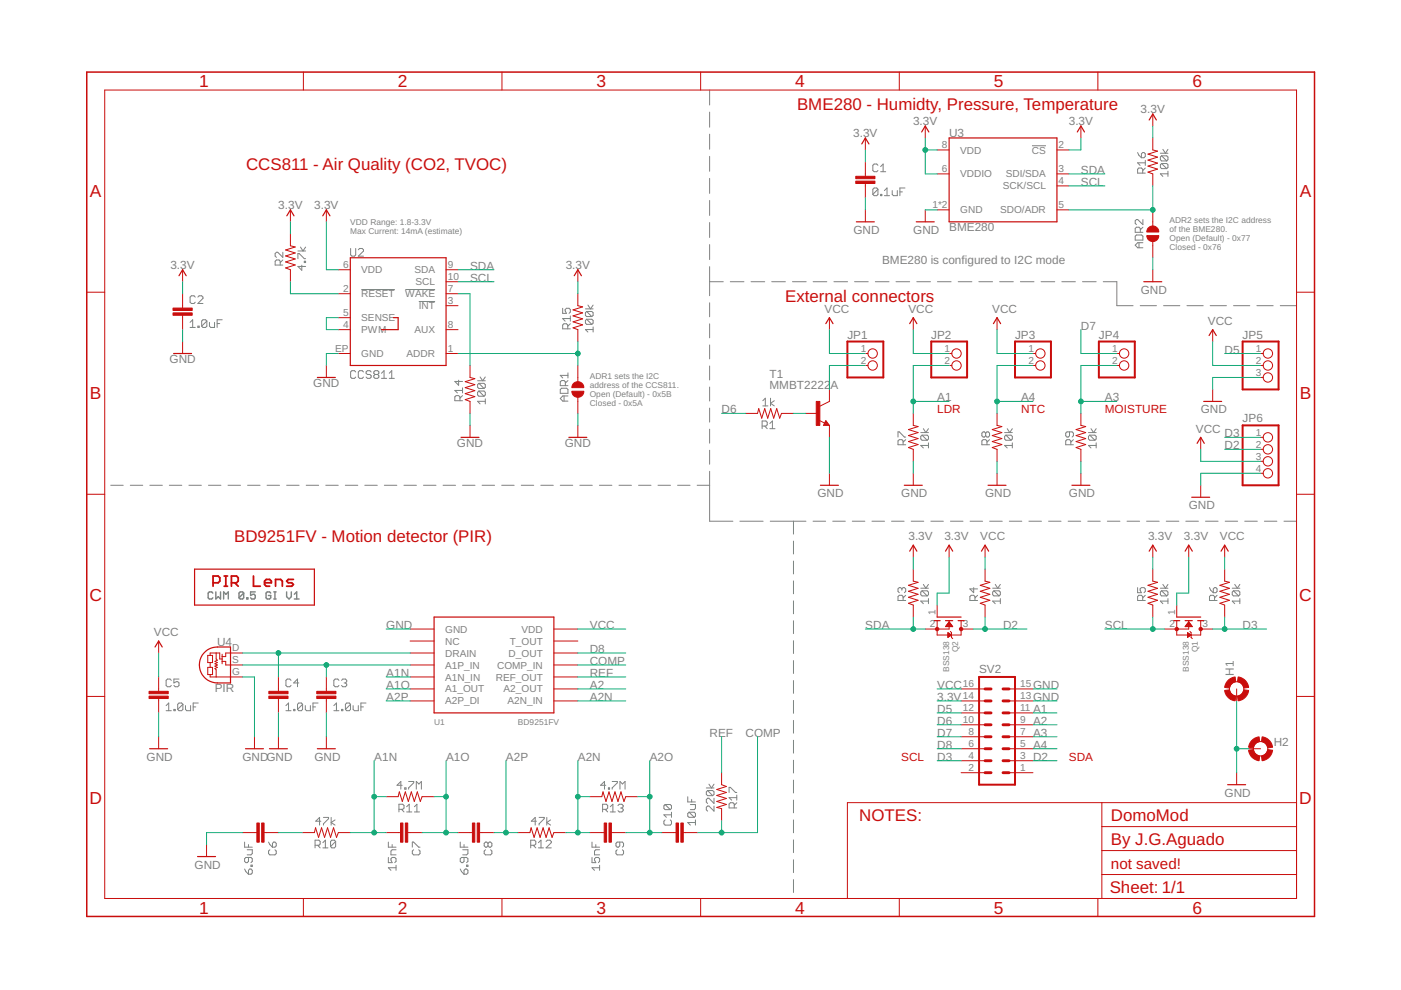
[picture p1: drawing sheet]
<svg xmlns="http://www.w3.org/2000/svg" width="297mm" height="210mm" viewBox="0 0 297 210" stroke-linecap="round" stroke-linejoin="round" font-family="sans-serif">
<g fill="none" stroke="#808080" stroke-width=".21">
<path d="M150.5 19.1v3.2M150.5 23.8v3.2M150.5 28.4v3.2M150.5 33.1v3.2M150.5 37.8v3.2M186.1 35.1l-.2-.3h-.6l-.2 .3v1.1l.2 .2h.6l.2-.2M186.7 36.4h1.1M186.7 35.3l.5-.5v1.6M191.9 39.9h-1.1v1.6M218.8 30.9h3M241.2 32.3l.2 .6 .6 .5M242 32.6l.3-.3h.2l.3 .3v.6l-.3 .2h-.5z"/>
<path d="M242.3 36.7v-.8l-.3-.3h-.6l-.2 .3v.8h1.6M242.8 35.6l-.5 .6M242.8 34.5h-1.6l.5 .6M242.8 34v1.1M246 32.5h1.6M246.3 33h1.1l.2 .3v.5l-.2 .3M246.3 34.7h1.1l.2 .2v.6l-.2 .3M246.3 34.7l-.3 .2v.6l.3 .3h1.1M246.3 33l-.3 .3v.5l.3 .3h1.1M246.3 34.7l1.1 1.1M246.3 33l1.1 1.1M246.5 31.7l.6 .8 .5-.8"/>
<path d="M247.6 36.9h-1.6l.5 .5M247.6 36.3v1.1M59.4 56.2v-.8l-.2-.3h-.6l-.3 .3v.8h1.7M60 53.5v1.1l-1.1-1.1h-.3l-.3 .3v.5l.3 .3M60 55.1l-.6 .6M63.2 54.8v-1h.2l1.1 1h.3M63.2 53.2h1.6M63.7 52.4l.5 .8 .6-.8M64 56.2v1.1l-.8-.8h1.6M64.5 55.4h.3v.3h-.3zM74.3 52.7v1.3l.3 .3h.6l.2-.3v-1.3M76 53l.2-.3h.6l.3 .3v.2l-1.1 1.1h1.1"/>
<path d="M150.5 42.5v3.2M150.5 47.2v3.2M150.5 51.9v3.1M150.5 56.5v6.2M150.5 59.7h2.9M154.8 59.7h2.9M159.2 59.7h2.9M163.6 59.7h2.9M168 59.7h2.9M172.4 59.7h2.9M176.8 59.7h2.9M181.2 59.7h2.9"/>
<path d="M185.6 59.7h2.9M186.1 40.1l-.2-.2h-.6l-.2 .2v1.1M186.1 40.1v1.1l-.2 .3h-.6l-.2-.3M186.1 40.1l-1 1.1M186.7 41.2h.3v.3h-.3zM187.5 41.5h1.1M187.5 40.4l.6-.5v1.6M189.2 40.4v.8l.2 .3h.8v-1.1M190 59.7h2.9M190.8 40.7h.5M194.4 59.7h2.9M198.8 59.7h2.9"/>
<path d="M203.2 59.7h2.9M207.5 59.7h2.9M211.9 59.7h2.9M216.3 59.7h2.9M220.7 59.7h2.9M225.1 59.7h2.9M229.5 59.7h2.9M233.9 59.7h2.9v5.1h3.4M240.9 49.8h1.1l.3 .3v.8h-1.6v-.8zM241.5 51.5v1M241.8 49.3v-.8l-.3-.3h-.6l-.2 .3v.8h1.6M242.3 51.5h-1.1l-.5 .5 .5 .5h1.1"/>
<path d="M242.3 46.5v1.1l-1.1-1.1h-.3l-.2 .3v.5l.2 .3M242.3 48.2l-.5 .5M40.3 68.3l.6-.5v1.6M40.3 69.4h1.1M41.4 63l-.3-.3h-.5l-.3 .3v1.1l.3 .2h.5l.3-.2M42 69.2h.2v.2h-.2zM42 63l.2-.3h.6l.2 .3v.3l-1 1h1M43.9 68.1v1.1l-.3 .2h-.6l-.2-.2M43.9 68.1l-.3-.3h-.6l-.2 .3v1.1M43.9 68.1l-1.1 1.1M44.4 68.3v.9l.3 .2h.8v-1.1M46 68.6h.6"/>
<path d="M47.1 67.8h-1.1v1.6M75.4 78.9l-.2-.3h-.6l-.3 .3v1l.3 .3h.6l.2-.3M76.6 61.4h7.1M77.1 78.9l-.3-.3h-.6l-.2 .3v1l.2 .3h.6l.3-.3M78.7 78.9l-.3-.3h-.5l-.3 .3v.2l.3 .3h.5l.3 .3v.2l-.3 .3h-.5l-.3-.3M79.5 79.4l-.3-.3v-.2l.3-.3h.6l.2 .3v.2l-.2 .3M79.5 79.4l-.3 .3v.2l.3 .3h.6l.2-.3v-.2l-.2-.3M79.5 79.4h.6M80.9 79.1l.5-.5v1.6M82.5 79.1l.6-.5v1.6M85.9 61.4h6.3M88.8 63.9h3.4"/>
<path d="M101.8 79.9l.5 .8 .6-.8M119.3 65.4v1h.8l-.3-.5v-.3l.3-.2h.5l.3 .2v.6l-.3 .2M120.4 69.7v-.8l-.3-.3h-.5l-.3 .3v.8h1.6M120.4 79.1v1M120.4 79.6h-1.6l.5 .5M120.9 68.6l-.5 .6M120.9 67.5h-1.6l.5 .6M120.9 67v1.1M124.1 65.5h1.7M124.4 66h1.1l.3 .3v.6l-.3 .2M124.4 67.7h1.1l.3 .2v.6l-.3 .3M124.4 67.7l-.3 .2v.6l.3 .3h1.1"/>
<path d="M124.4 66l-.3 .3v.6l.3 .2h1.1M124.4 67.7l1.1 1.1M124.4 66l1.1 1.1M124.7 64.7l.5 .8 .6-.8M125.8 69.9h-1.7l.6 .5M125.8 69.3v1.1M150.5 64.2v3M150.5 68.7v2.9M150.5 73.1v3M150.5 77.6v3M241.7 64.8h3.5M246.7 64.8h3.4"/>
<path d="M251.7 64.8h3.4M256.6 64.8h3.4M261.5 64.8h3.5M266.5 64.8h3.4M271.4 64.8h3.5M80.9 80.2h1.1M82.5 80.2h1.1M97.2 80.6v1.1l-.8-.8h1.7M97.5 85v-.9l-.3-.2h-.5l-.3 .2v.9h1.7M98.1 83.9l-.6 .5M98.1 82.8h-1.7l.6 .5M98.1 82.2v1.1"/>
<path d="M101.3 80.7h1.6M101.5 81.3h1.1l.3 .3v.5l-.3 .3M101.5 82.9h1.1l.3 .3v.5l-.3 .3M101.5 82.9l-.2 .3v.5l.2 .3h1.1M101.5 81.3l-.2 .3v.5l.2 .3h1.1M101.5 82.9l1.1 1.1M101.5 81.3l1.1 1.1M102.9 85.1h-1.6l.5 .5M102.9 84.6v1M118.8 82.6l.3-.3h1l.3 .3v.8h-1.6zM119.6 83.9v1.1M119.9 81.8v-.8l-.3-.3h-.5l-.3 .3v.8h1.6"/>
<path d="M120.4 83.9h-1.1l-.5 .6 .5 .5h1.1M120.4 80.7l-.5 .5M150.5 99.9v10.6h4.9M150.5 82.1v2.9M150.5 86.5v3M150.5 91v3M150.5 95.5v2.9M161.6 90.3h.8l.3-.2v-.6l-.3-.2h-.8v1.6M161.7 85l.6-.6v1.7M161.7 86.1h1.1M162.1 90.3l.6 .6M163.2 89.8l.6-.5v1.6"/>
<path d="M163.2 90.9h1.1M163.4 84.4v1.7M164.2 85l-.8 .5 .8 .6M190.4 92.7v-1.1h.3l1 1.1h.3M191.5 94.3v-.8l-.3-.3h-.5l-.3 .3v.8h1.6M192 93.2l-.5 .5M195.2 91.7h1.6M195.5 92.3h1.1l.2 .2v.6l-.2 .2M195.5 92.3l-.3 .2v.6l.3 .2h1.1M195.5 92.3l1.1 1M195.8 90.9l.5 .8 .5-.8M196.8 93.9v1.1"/>
<path d="M196.8 94.4h-1.6l.6 .6M209 91.8l-.3-.2h-.3l-.2 .2v.6l.2 .3h.3l.3-.3M209 91.8l.3-.2h.2l.3 .2v.6l-.3 .3h-.2l-.3-.3M209 91.8v.6M209.3 94.3v-.8l-.3-.3h-.6l-.2 .3v.8h1.6M209.8 93.2l-.5 .5M213 91.7h1.6M213.3 92.3l-.3 .2v.6l.3 .2h1.1M213.3 92.3h1.1l.2 .2v.6l-.2 .2M213.3 92.3l1.1 1M213.6 90.9l.5 .8 .5-.8M214.6 94.4h-1.6l.6 .6"/>
<path d="M214.6 93.9v1.1M226.8 91.6v.8l-.3 .3h-.3l-.2-.3v-.6l.2-.2h1.1l.3 .2v.6l-.3 .3M227 94.3v-.8l-.2-.3h-.6l-.2 .3v.8h1.6M227.6 93.2l-.6 .5M230.8 91.7h1.6M231.1 92.3l-.3 .2v.6l.3 .2h1M231.1 92.3h1l.3 .2v.6l-.3 .2M231.1 92.3l1 1M231.3 90.9l.6 .8 .5-.8M232.4 94.4h-1.6l.5 .6M232.4 93.9v1.1M23.5 102.9h2.6"/>
<path d="M27.6 102.9h2.7M31.8 102.9h2.6M35.9 102.9h2.6M40 102.9h2.7M44.2 102.9h2.6M48.3 102.9h2.7M52.5 102.9h2.6M56.6 102.9h2.7M60.8 102.9h2.6M64.9 102.9h2.7M69.1 102.9h2.6M73.2 102.9h2.7"/>
<path d="M77.3 102.9h2.7M81.5 102.9h2.6M85.6 102.9h2.7M89.8 102.9h2.6M93.9 102.9h2.7M98.1 102.9h2.6M102.2 102.9h2.7M106.4 102.9h2.6M110.5 102.9h2.7M114.7 102.9h2.6M118.8 102.9h2.6M122.9 102.9h2.7"/>
<path d="M127.1 102.9h2.6M131.2 102.9h2.7M135.4 102.9h2.6M139.5 102.9h2.7M143.7 102.9h2.6M147.8 102.9h2.7M156.9 110.5h4.9M163.3 110.5h7.6M168.2 110.5v2.7M168.2 114.7v2.8M168.2 119v2.7M172.4 110.5h2.6"/>
<path d="M176.6 110.5h2.6M180.7 110.5h2.7M184.9 110.5h2.6M189 110.5h2.7M193.2 110.5h2.7M197.4 110.5h2.6M201.5 110.5h2.7M205.7 110.5h2.6M209.8 110.5h2.7M214 110.5h2.6M218.1 110.5h2.7M222.3 110.5h2.7"/>
<path d="M226.5 110.5h2.6M230.6 110.5h2.7M234.8 110.5h2.6M239 110.5h2.6M243.1 110.5h2.7M247.3 110.5h2.6M251.4 110.5h2.7M255.6 110.5h2.7M259.8 110.5h2.6M263.9 110.5h2.7M268.1 110.5h2.6M272.2 110.5h2.7"/>
<path d="M168.2 123.2v2.7M168.2 127.4v2.7M168.2 131.6v2.7M168.2 135.8v2.8M191.2 124.9l-.3-.3h-.2l-.3 .3v.5l.3 .3M191.2 124.9l.3-.3h.2l.3 .3v.5l-.3 .3M191.2 124.9v.2M191.5 127.3v-.8l-.3-.3h-.5l-.3 .3v.8h1.6M192 126.2l-.5 .6M195.2 124.7h1.6M195.5 125.3h1.1l.2 .2v.6l-.2 .2M195.5 125.3l-.3 .2v.6l.3 .2h1.1"/>
<path d="M195.5 125.3l1.1 1M195.8 123.9l.5 .8 .5-.8M196.8 127.4h-1.6l.6 .6M196.8 126.9v1.1M206.4 124.6v1.1l-.8-.8h1.7M206.7 127.3v-.8l-.3-.3h-.5l-.3 .3v.8h1.7M207.3 126.2l-.6 .6M210.5 124.7h1.6M210.7 125.3l-.2 .2v.6l.2 .2h1.1M210.7 125.3h1.1l.3 .2v.6l-.3 .2M210.7 125.3l1.1 1M211 123.9l.5 .8 .6-.8"/>
<path d="M212.1 127.4h-1.6l.5 .6M212.1 126.9v1.1M241.2 124.6v1.1h.8l-.3-.8 .3-.3h.5l.3 .3v.5l-.3 .3M242.3 127.3v-.8l-.3-.3h-.6l-.2 .3v.8h1.6M242.8 126.2l-.5 .6M246 124.7h1.6M246.3 125.3h1.1l.2 .2v.6l-.2 .2M246.3 125.3l-.3 .2v.6l.3 .2h1.1M246.3 125.3l1.1 1M246.5 123.9l.6 .8 .5-.8M247.6 126.9v1.1M247.6 127.4h-1.6l.5 .6"/>
<path d="M256.4 124.6l.3 .5 .5 .6M257.2 124.9l.3-.3h.3l.2 .3v.5l-.2 .3h-.6zM257.5 127.3v-.8l-.3-.3h-.5l-.3 .3v.8h1.6M258 126.2l-.5 .6M261.3 124.7h1.6M261.5 125.3l-.2 .2v.6l.2 .2h1.1M261.5 125.3h1.1l.3 .2v.6l-.3 .2M261.5 125.3l1.1 1M261.8 123.9l.5 .8 .6-.8M262.9 127.4h-1.6l.5 .6M262.9 126.9v1.1M35.2 150.7h1.1"/>
<path d="M35.2 149.6l.6-.5v1.6M36.3 144.3l-.3-.3h-.5l-.3 .3v1l.3 .3h.5l.3-.3M36.9 150.4h.2v.3h-.2zM38 144h-1.1v.8l.5-.3h.3l.3 .3v.5l-.3 .3h-.6l-.2-.3M38.8 149.3v1.1l-.3 .3h-.5l-.3-.3M38.8 149.3l-.3-.2h-.5l-.3 .2v1.1M38.8 149.3l-1.1 1.1M39.3 149.6v.8l.3 .3h.8v-1.1M41 149.9h.5M42 149.1h-1v1.6M60.6 150.7h1.1M60.6 149.6l.6-.5v1.6"/>
<path d="M61.7 144.3l-.3-.3h-.5l-.3 .3v1l.3 .3h.5l.3-.3M62.3 150.4h.2v.3h-.2zM63.4 144.8h-1.1l.8-.8v1.6M64.2 149.3v1.1l-.3 .3h-.5l-.3-.3M64.2 149.3l-.3-.2h-.5l-.3 .2v1.1M64.2 149.3l-1.1 1.1M64.7 149.6v.8l.3 .3h.8v-1.1M66.4 149.9h.5M67.4 149.1h-1v1.6M70.8 149.6l.5-.5v1.6M70.8 150.7h1.1M71.9 144.3l-.3-.3h-.5l-.3 .3v1l.3 .3h.5l.3-.3"/>
<path d="M72.4 150.4h.3v.3h-.3zM72.4 144.3l.3-.3h.5l.3 .3v.2l-.3 .3M73 144.8h.2M73.2 144.8l.3 .3v.2l-.3 .3h-.5l-.3-.3M74.3 149.3v1.1l-.2 .3h-.6l-.3-.3M74.3 149.3l-.2-.2h-.6l-.3 .2v1.1M74.3 149.3l-1.1 1.1M74.9 149.6v.8l.2 .3h.9v-1.1M76.5 149.9h.5M77.6 149.1h-1.1v1.6M168.2 140.1v2.7M168.2 144.3v2.7"/>
<path d="M168.2 148.5v2.7M168.2 152.7v2.7M168.2 157v2.7M51.9 178.5v1.1h1.6M52.7 179.1v.5M56.9 178.5l.9 1.1M58 178.5h.3l.3 .3v.5l-.3 .3h-.5v-.8zM66.8 179.2h.8l.3-.3v-.5l-.3-.3h-.8v1.7M67.4 179.2l.5 .6M68 174.1h-1l.8-.8v1.6M68.5 178.7l.5-.6v1.7M68.5 179.8h1"/>
<path d="M68.6 173.3h1.1v.3l-1.1 1.1v.2M70.2 173.3v1.6M71 173.8l-.8 .6 .8 .5M71.2 178.4v1.1l-.3 .3h-.5l-.3-.3M71.2 178.4l-.3-.3h-.5l-.3 .3v1.1M71.2 178.4l-1.1 1.1M82.3 178.5v1.1h1.7M83.1 179.1v.5M84.6 171.6h.8l.3-.3v-.5l-.3-.3h-.8v1.6M85.1 171.6l.6 .5M85.3 166.5h-1.1l.8-.8v1.6M85.8 167h.3v.3h-.3z"/>
<path d="M86.2 171l.6-.5v1.6M86.2 172.1h1.1M86.6 165.7h1.1v.3l-1.1 1v.3M87.4 179.6v-1.1h.3l1.1 1.1h.2M87.9 172.1h1M87.9 171l.5-.5v1.6M88.3 167.3v-1.6l.5 .5 .5-.5v1.6M97.6 178.5v1.1h1.6M98.4 179.1v.5M103.5 178.8l-.3-.3h-.3l-.2 .3v.5l.2 .3h.3l.3-.3M103.5 178.8l.2-.3h.3l.3 .3v.5l-.3 .3h-.3l-.2-.3M103.5 178.8v.5"/>
<path d="M112.5 179.2h.8l.3-.3v-.5l-.3-.3h-.8v1.7M113.1 179.2l.5 .6M113.7 174.1h-1.1l.9-.8v1.6M114.2 179.8h1M114.2 178.7l.5-.6v1.7M114.3 173.3h1.1v.3l-1.1 1.1v.2M115.8 178.4l.3-.3h.5l.3 .3v.3l-1.1 1.1h1.1M115.9 173.3v1.6M116.7 173.8l-.8 .6 .8 .5M125.5 178.5v1.1h1.6M126.3 179.1v.5M127.8 171.6h.8l.2-.3v-.5l-.2-.3h-.8v1.6"/>
<path d="M128.3 171.6l.5 .5M128.4 166.5h-1.1l.9-.8v1.6M129 167h.2v.3h-.2zM129.4 172.1h1.1M129.4 171l.5-.5v1.6M129.8 165.7h1.1v.3l-1.1 1v.3M131 170.8l.3-.3h.5l.3 .3v.2l-.3 .3M131.4 178.5v.8l-.3 .3h-.2l-.3-.3v-.5l.3-.3h1.1l.2 .3v.5l-.2 .3M131.4 167.3v-1.6l.6 .5 .5-.5v1.6M131.6 171.3h.2M131.8 171.3l.3 .3v.3l-.3 .2h-.5l-.3-.2M141 170.6l-.2 .3v.5l.2 .3h1.1"/>
<path d="M141 170.6h1.1l.3 .3v.5l-.3 .3M141 173.8l-.2 .3v.6l.2 .2h1.1l.3-.2v-.6l-.3-.3M141 170.6l1.1 1.1M142.4 172.2v1.1M142.4 172.8h-1.6l.5 .5M145.8 168.9v1.1h1.6M146.1 172.2h1.1l.2 .3v.5l-.2 .3M146.1 172.2l-.3 .3v.5l.3 .3h1.1M146.1 172.2l1.1 1.1M146.4 170.6h1v.8l-.2 .3h-.8M146.6 169.5v.5M147.4 174.4h-1.6l.6 .5"/>
<path d="M147.4 173.8v1.1M149.8 167.1h1.6M150 167.6h1.1l.3 .3v.5l-.3 .3M150 167.6l-.2 .3v.5l.2 .3h1.1M150 167.6l1.1 1.1M150.3 166.3l.6 .8 .5-.8M151.4 169.2v1.1l-1.1-1.1h-.3l-.2 .3v.6l.2 .2M151.4 170.9v1.1l-1.1-1.1h-.3l-.2 .3v.5l.2 .3M154.6 168v-1.1h.3l1 1.1h.3M155.7 171.3v-.8l-.3-.3h-.5l-.3 .3v.8h1.6M156.2 170.2l-.5 .6M156.2 169.1h-1.6l.5 .6"/>
<path d="M156.2 168.6v1.1M168.2 161.2v2.7M168.2 165.4v2.7M168.2 169.6v2.7M168.2 173.8v2.8M168.2 178.1v2.7M51.9 184.3l.2 .5 .6 .6M52.4 180.2h1.1v.8l-.3 .3h-.8M52.7 181.8v.8l-.3 .3h-.3l-.2-.3v-.5l.2-.3h1.1l.3 .3v.5l-.3 .3M52.9 184.3h.3l.3 .2v.6l-.3 .3h-.5v-.9zM53.2 183.4h.3v.3h-.3zM57.2 180.2l-.3 .2v.6l.3 .3h1.1l.3-.3v-.6l-.3-.2"/>
<path d="M82.3 181.8v1.1h.8l-.2-.5v-.3l.2-.3h.6l.3 .3v.5l-.3 .3M84 180.2h-.9l-.2 .2v.9h1.1M84 184h-1.7l.6 .5M84 183.5v1M87.7 180.2l-.3 .2v.6l.3 .3h1.1l.2-.3v-.6l-.2-.2M97.6 184.3l.8 1.1M98.1 180.2h1.1v.8l-.3 .3h-.8M98.4 184.5l.3-.2h.2l.3 .2v.6l-.3 .3h-.5zM98.4 181.8v.8l-.3 .3h-.2l-.3-.3v-.5l.3-.3h1l.3 .3v.5l-.3 .3M98.9 183.4h.3v.3h-.3zM102.9 180.2l-.2 .2v.6l.2 .3h1.1l.3-.3v-.6l-.3-.2M125.5 181.8v1.1h.8l-.3-.5v-.3l.3-.3h.6l.2 .3v.5l-.2 .3"/>
<path d="M127.1 180.2h-.8l-.3 .2v.9h1.1M127.1 184h-1.6l.5 .5M127.1 183.5v1M130.9 180.2l-.3 .2v.6l.3 .3h1.1l.2-.3v-.6l-.2-.2M168.2 182.3v2.7M168.2 186.5v2.7"/>
</g>
<g fill="none" stroke="#808080" stroke-width=".3">
<path d="M45.1 125.8l-.2-.3h-.5l-.3 .3v.9l.3 .3h.5l.2-.3M45.8 125.5v1.5l.5-.5 .5 .5v-1.5M47.4 127v-1.5l.5 .5 .5-.5v1.5M51.7 125.8l-.3-.3h-.5l-.2 .3v.9M51.7 125.8v.9l-.3 .3h-.5l-.2-.3M51.7 125.8l-1 .9M52.3 126.7h.3v.3h-.3zM54.1 125.5h-1v.8l.5-.3h.3l.2 .3v.4l-.2 .3h-.5l-.3-.3M57.4 125.8l-.3-.3h-.4l-.3 .3v.9l.3 .3h.4l.3-.3v-.4h-.5M58 125.5h.5M58 127h.5M58.3 125.5v1.5"/>
<path d="M60.8 125.5v1l.5 .5 .5-.5v-1M62.4 127h1M62.4 126l.5-.5v1.5"/>
</g>
<g fill="none" stroke="#c90d0c" stroke-width=".25">
<path d="M182.7 30.5l.8-1.2 .7 1.2M195.4 28l.8-1.3 .7 1.3M201.2 29.3h22.9v17.7h-22.9zM228.4 28l.8-1.3 .7 1.3M243.6 25.4l.8-1.2 .8 1.2M38 58.5l.7-1.3 .8 1.3M60.8 45.8l.8-1.3 .7 1.3M68.4 45.8l.8-1.3 .8 1.3M74.3 54.7h20.3v22.8h-20.3zM121.8 58.5l.7-1.3 .8 1.3M181.6 47h3.8M194.3 47h3.8"/>
<path d="M242.5 59.7h3.8M36.8 75h3.8M83.4 67.4h1v2.5h-3.5M175.1 68.6l.8-1.2 .7 1.2M192.9 68.6l.7-1.2 .8 1.2M210.6 68.6l.8-1.2 .8 1.2M256.3 71.1l.8-1.2 .8 1.2M67.3 80h3.8M97.7 92.7h3.9M120.6 92.7h3.8M175.1 89.7l.1 .2h-.4l.3-.5 .5 .7h-.8M253.8 94l.8-1.3 .7 1.3"/>
<path d="M255.2 85.1h3.8M173.9 102.9h3.9M191.7 102.9h3.8M192.9 116.9l.7-1.3 .8 1.3M200.5 116.9l.7-1.3 .8 1.3M208.1 116.9l.8-1.3 .7 1.3M209.5 102.9h3.8M227.3 102.9h3.8M243.6 116.9l.8-1.3 .8 1.3M251.3 116.9l.7-1.3 .8 1.3M252.7 105.4h3.8M258.9 116.9l.8-1.3 .7 1.3"/>
<path d="M32.9 137.2l.7-1.3 .8 1.3M41.3 120.7h25.4v7.6h-25.4zM43.2 138.5a3.7 3.7 0 0 1 2.9-1.3h2.8v7.6h-2.8a3.8 3.8 0 0 1-3.5-2.2 3.8 3.8 0 0 1 .6-4.1zM92 130.8h25.4v20.4h-25.4zM198.1 131.6h1.2M198.7 130.8h5.1M200.5 131.6h1.5M203.1 131.6h1.3M248.9 131.6h1.2M249.5 130.8h5.1M251.3 131.6h1.5M253.9 131.6h1.3"/>
<path d="M31.7 158.7h3.8M52 158.7h3.9M57.1 158.7h3.8M67.3 158.7h3.8M260.3 166.4h3.8M41.9 181.6h3.8"/>
</g>
<g fill="none" stroke="#c90d0c" stroke-width=".21">
<path d="M22.2 19.1h252.7v171.4h-252.7zM64.3 15.3v3.8M106.4 15.3v3.8M148.5 15.3v3.8M190.7 15.3v3.8M232.8 15.3v3.8M183.5 29.3v2.5M183.5 34.3v3.1M183.5 38.9v3.1M196.2 26.7v2.6M198.7 31.8h2.5M198.7 36.9h2.5"/>
<path d="M224.1 31.8h2.5M224.1 36.9h2.5M224.1 39.4h2.5M229.2 26.7v2.6M244.4 24.2v2.5M244.4 29.3v2.5l1 .2-2 .7 2 .6-2 .7 2 .6-2 .6 2 .7-2 .6 1 .4v2.5M38.7 57.2v2.5M61.6 44.5v2.5M61.6 49.6v2.5l1 .3-2 .6 2 .6-2 .7 2 .6-2 .6 2 .7-2 .6 1 .4v2.5M69.2 44.5v2.5M71.7 57.2h2.6M94.6 59.7h2.5"/>
<path d="M94.6 57.2h2.5M122.5 57.2v2.5M183.5 44.5v2.5M196.2 44.5v2.5M198.7 44.5h2.5M224.1 44.5h2.5M244.4 44.5v3.4M244.4 51.2v3.5M244.4 57.2v2.5M18.4 62h3.8M38.7 62.3v3M38.7 66.8v3.1"/>
<path d="M38.7 72.4v2.6M69.2 77.5v2.5M71.7 62.3h2.6M71.7 75h2.6M71.7 69.9h2.6M71.7 67.4h2.6M94.6 64.8h2.5M94.6 62.3h2.5M94.6 75h2.5M94.6 69.9h2.5M99.7 77.5v2.5l1 .3-2.1 .6 2.1 .7-2.1 .6 2.1 .6-2.1 .7 2.1 .6-2.1 .6 1.1 .4v2.6M122.5 62.3v2.5l1 .3-2 .6 2 .6-2 .7 2 .6-2 .6 2 .7-2 .6 1 .4v2.5"/>
<path d="M122.5 77.5v3.4M175.9 67.4v2.5M183.5 75h.5M183.5 77.5h.5M193.6 67.4v2.5M201.2 75h.6M201.2 77.5h.6M211.4 67.4v2.5M219 75h.6M219 77.5h.6M236.8 75h.6M236.8 77.5h.6"/>
<path d="M257.1 69.9v2.5M267.3 75h.5M267.3 77.5h.5M274.9 62h3.8M99.7 90.2v2.5M122.5 84.2v3.5M122.5 90.2v2.5M158.1 87.7h2.5l.3-1.1 .6 2.1 .6-2.1 .7 2.1 .6-2.1 .6 2.1 .7-2.1 .6 2.1 .4-1h2.5M170.8 87.7h2.5M173.6 89.1l1.2 .6M175.1 89.2l.8 1h-1.3zM175.9 82.6v2.5l-2.1 1"/>
<path d="M175.9 90.2v2.5M193.6 87.7v2.5l1 .2-2 .7 2 .6-2 .7 2 .6-2 .6 2 .7-2 .6 1 .4v2.5M211.4 87.7v2.5l1 .2-2 .7 2 .6-2 .7 2 .6-2 .6 2 .7-2 .6 1 .4v2.5M229.2 87.7v2.5l1 .2-2 .7 2 .6-2 .7 2 .6-2 .6 2 .7-2 .6 1 .4v2.5M254.6 92.7v2.6M257.1 82.6v2.5M267.3 80h.5M267.3 92.7h.5M267.3 95.3h.5M267.3 97.8h.5M18.4 104.8h3.8M175.9 100.4v2.5"/>
<path d="M193.6 100.4v2.5M193.6 115.6v2.5M201.2 115.6v2.5M208.9 115.6v2.5M211.4 100.4v2.5M229.2 100.4v2.5M244.4 115.6v2.5M252 115.6v2.5M254.6 102.9v2.5M259.7 115.6v2.5M267.3 100.4h.5M274.9 104.8h3.8"/>
<path d="M33.6 135.9v2.6M44 139h1.1v1.5h-1.1zM44.6 139v-.5h2v1.2h.5M45.8 138.5v1.2l.3 .3-.5 .2 .5 .3-.5 .2 .5 .3-.5 .2 .5 .3-.5 .3 .2 .2v1.5M47.1 138.7v2M51.4 138.5h-3.5v.7h-.8M87 133.4h5M87 138.5h5M87 135.9h5M117.4 133.4h5.1M117.4 138.5h5.1M117.4 135.9h5.1"/>
<path d="M193.6 120.7v2.5l1 .3-2 .6 2 .6-2 .7 2 .6-2 .6 2 .7-2 .6 1 .4v2.5M198.7 131.6v3h5.1v-3M198.7 128.3v2.5M200.5 132.8h1.5M200.6 132.7h1.3M200.7 132.5h1.1M200.8 132.4h.9M200.9 132.3h.7M201 135.1h.1M201 135h.3M201 134.9h.4M201 134.7h.6"/>
<path d="M201 134.6h.7M201 134.5h.5M201 134.4h.3M201 134.2h.2M201 132.2h.5M201 134.1l.7 .5-.7 .5zM201.1 132.1h.3M201.2 132h.1M201.2 131.6v1.8h-5M201.2 131.8l.8 1.1h-1.5zM201.5 133.9l.2 .2v1l.3 .3M203.8 133.4h2.5"/>
<path d="M208.9 120.7v2.5l1 .3-2.1 .6 2.1 .6-2.1 .7 2.1 .6-2.1 .6 2.1 .7-2.1 .6 1.1 .4v2.5M244.4 120.7v2.5l1 .3-2 .6 2 .6-2 .7 2 .6-2 .6 2 .7-2 .6 1 .4v2.5M249.5 128.3v2.5M249.5 131.6v3h5.1v-3M251.3 132.8h1.5M251.4 132.7h1.3M251.5 132.5h1.1M251.6 132.4h.9M251.7 132.3h.7M251.8 134.1l.7 .5-.7 .5zM251.8 135.1h.1M251.8 135h.2"/>
<path d="M251.8 134.9h.4M251.8 134.7h.6M251.8 134.6h.7M251.8 134.5h.5M251.8 134.4h.3M251.8 134.2h.1M251.8 132.2h.5M251.9 132.1h.3M251.9 132h.2M252 131.6v1.8h-5M252 131.8l.8 1.1h-1.5zM252.3 133.9l.2 .2v1l.3 .3"/>
<path d="M254.6 133.4h2.5M259.7 120.7v2.5l1 .3-2.1 .6 2.1 .6-2.1 .7 2.1 .6-2.1 .6 2.1 .7-2.1 .6 1.1 .4v2.5M18.4 147.7h3.8M33.6 143.5v3.1M33.6 148.1v3.1M33.6 156.2v2.5M44 141.5h1.1v1.5h-1.1zM44.6 143v.5h6.8M44.6 140.5v1M47.1 140.2h.8v.8h3.5M54 156.2v2.5M59 143.5v3.1"/>
<path d="M59 148.1v3.1M59 156.2v2.5M69.2 143.5v3.1M69.2 148.1v3.1M69.2 156.2v2.5M87 141h5M87 143.5h5M87 146.1h5M87 148.6h5M117.4 141h5.1M117.4 143.5h5.1M117.4 146.1h5.1"/>
<path d="M117.4 148.6h5.1M203.8 158.7h5.1M203.8 146.1h5.1M203.8 148.6h5.1M203.8 156.2h5.1M203.8 153.7h5.1M203.8 151.2h5.1M213.9 158.7h5.1M213.9 146.1h5.1M213.9 148.6h5.1M213.9 156.2h5.1M213.9 153.7h5.1"/>
<path d="M213.9 151.2h5.1M262.2 146.1v2.5M264.7 158.7h2.6M274.9 147.7h3.8M43.8 179.1v2.5M51.4 176.5h3.1M56 176.5h3M64.1 176.5h2.6l.2-1 .6 2 .7-2 .6 2 .6-2 .7 2 .6-2 .7 2 .3-1h2.6M81.9 176.5h3M81.9 168.9h2.5l.3-1 .6 2 .6-2 .7 2 .6-2 .6 2 .7-2 .6 2 .4-1h2.5M86.4 176.5h3.1M97.1 176.5h3.1"/>
<path d="M101.7 176.5h3M109.8 176.5h2.6l.2-1 .6 2 .7-2 .6 2 .6-2 .7 2 .6-2 .7 2 .3-1h2.6M125.1 176.5h3M125.1 168.9h2.5l.2-1 .7 2 .6-2 .7 2 .6-2 .6 2 .7-2 .6 2 .4-1h2.5M129.6 176.5h3.1M140.3 176.5h3M144.9 176.5h3M153 163.8v2.6l1 .4-2 .6 2 .6-2 .7 2 .6-2 .6 2 .7-2 .6 1 .2v2.6M203.8 163.8h5.1M203.8 161.3h5.1M213.9 163.8h5.1M213.9 161.3h5.1"/>
<path d="M233.6 170.2v20.3M233.6 175.3h41.3M262.2 163.8v2.6M274.9 170.2h-95.2v20.3M64.3 190.5v3.8M106.4 190.5v3.8M148.5 190.5v3.8M190.7 190.5v3.8M232.8 190.5v3.8M233.6 185.4h41.3M233.6 180.3h41.3"/>
<circle cx="185" cy="75" r=".99"/>
<circle cx="185" cy="77.5" r=".99"/>
<circle cx="202.8" cy="77.5" r=".99"/>
<circle cx="202.8" cy="75" r=".99"/>
<circle cx="220.6" cy="75" r=".99"/>
<circle cx="220.6" cy="77.5" r=".99"/>
<circle cx="238.3" cy="75" r=".99"/>
<circle cx="238.3" cy="77.5" r=".99"/>
<circle cx="268.8" cy="75" r=".99"/>
<circle cx="268.8" cy="77.5" r=".99"/>
<circle cx="268.8" cy="97.8" r=".99"/>
<circle cx="268.8" cy="92.7" r=".99"/>
<circle cx="268.8" cy="95.3" r=".99"/>
<circle cx="268.8" cy="80" r=".99"/>
<circle cx="268.8" cy="100.4" r=".99"/>
<circle cx="262.2" cy="146.1" r="1.52"/>
<circle cx="267.3" cy="158.8" r="1.52"/>
</g>
<g fill="#c90d0c" stroke="#c90d0c" stroke-width=".21">
<path d="M260.2 144.4l.7-.5 1-.4 .1 1-.9 .5-.4 .9-1-.1 .1-.7z" fill-rule="evenodd"/>
<path d="M259.7 146.4l1-.1 .4 .9 .9 .4-.1 1a2.53 2.53 0 0 1-2.2-2.2z" fill-rule="evenodd"/>
<path d="M262.4 147.6l.9-.4 .4-.9 1 .1a2.54 2.54 0 0 1-2.2 2.2z" fill-rule="evenodd"/>
<path d="M262.5 143.5a2.52 2.52 0 0 1 2.2 2.3l-1 .1-.4-.9-.9-.5z" fill-rule="evenodd"/>
<path d="M267.6 156.2a2.53 2.53 0 0 1 2.2 2.2l-1 .2-.4-.9-.9-.5z" fill-rule="evenodd"/>
<path d="M265.3 157.1l.7-.6 1-.3 .1 1-.7 .3a1.4 1.4 0 0 0-.7 1.1l-1-.2z" fill-rule="evenodd"/>
<path d="M264.7 159.1l1-.2 .5 1 .9 .4-.1 1a2.52 2.52 0 0 1-2.3-2.2z" fill-rule="evenodd"/>
<path d="M268.8 158.9l1 .2a2.53 2.53 0 0 1-2.2 2.2l-.1-1 .9-.4z" fill-rule="evenodd"/>
<path d="M121.7 81.2a1.27 1.27 0 0 1 1.3-.2 1.27 1.27 0 0 1 .8 1.2h-2.6z" fill-rule="evenodd"/>
<path d="M121.2 83h2.6a1.27 1.27 0 0 1-1.3 1.2 1.27 1.27 0 0 1-1.3-1.2z" fill-rule="evenodd"/>
<path d="M243.4 48.5a1.28 1.28 0 0 1 1.4-.5 1.28 1.28 0 0 1 .9 1.2h-2.6z" fill-rule="evenodd"/>
<path d="M243.1 50h2.6a1.27 1.27 0 0 1-1.3 1.2 1.27 1.27 0 0 1-1.3-1.2z" fill-rule="evenodd"/>
<circle cx="249.5" cy="133.4" r=".36"/>
<circle cx="254.6" cy="133.4" r=".36"/>
<circle cx="198.7" cy="133.4" r=".36"/>
<circle cx="203.8" cy="133.4" r=".36"/>
</g>
<g fill="#c90d0c" stroke="#c90d0c" stroke-width=".21">
<path d="M36.7 66.3h4v.5h-4z"/>
<path d="M36.7 65.3h4v.5h-4z"/>
<path d="M181.4 38.4h4.1v.5h-4.1z"/>
<path d="M181.4 37.4h4.1v.5h-4.1z"/>
<path d="M173.1 85.1h.7v5.1h-.7z"/>
<path d="M67.2 147.6h4v.5h-4z"/>
<path d="M67.2 146.6h4v.5h-4z"/>
<path d="M31.6 147.6h4.1v.5h-4.1z"/>
<path d="M31.6 146.6h4.1v.5h-4.1z"/>
<path d="M54.5 174.5h.5v4.1h-.5z"/>
<path d="M55.5 174.5h.5v4.1h-.5z"/>
<path d="M57 147.6h4.1v.5h-4.1z"/>
<path d="M57 146.6h4.1v.5h-4.1z"/>
<path d="M84.9 174.5h.5v4.1h-.5z"/>
<path d="M85.9 174.5h.5v4.1h-.5z"/>
<path d="M100.2 174.5h.5v4.1h-.5z"/>
<path d="M101.2 174.5h.5v4.1h-.5z"/>
<path d="M128.1 174.5h.5v4.1h-.5z"/>
<path d="M129.1 174.5h.5v4.1h-.5z"/>
<path d="M144.4 174.5h.5v4.1h-.5z"/>
<path d="M143.3 174.5h.5v4.1h-.5z"/>
</g>
<path d="M45.2 123.6h1l.4-.4v-.7l-.4-.4h-1v2.2M47.5 122.1h.7M47.5 124.3h.7M47.9 122.1v2.2M49.1 123.6h1l.4-.4v-.7l-.4-.4h-1v2.2M49.8 123.6l.7 .7M53.7 122.1v2.2h1.5M56.1 123.6h1.4v-.4l-.3-.3h-.7l-.4 .3v.7l.4 .4h.7M58.4 124.3v-1.4h1.1l.4 .3v1.1M62.2 122.9h-1.1l-.3 .3 .3 .4h.7l.4 .3-.4 .4h-1" fill="none" stroke="#c90d0c" stroke-width=".38"/>
<path d="M179.7 72.4h7.6v7.6h-7.6zM197.4 72.4h7.6v7.6h-7.6zM215.2 72.4h7.6v7.6h-7.6zM233 72.4h7.6v7.6h-7.6zM263.5 72.4h7.6v10.2h-7.6zM263.5 90.2h7.6v12.7h-7.6zM207.6 143.5h7.6v22.9h-7.6z" fill="none" stroke="#c90d0c" stroke-width=".42"/>
<g fill="none" stroke="#c90d0c" stroke-width=".61">
<path d="M208.9 158.7h1.2M208.9 153.7h1.2M208.9 156.2h1.2M208.9 146.1h1.2M208.9 148.6h1.2M208.9 151.2h1.2M212.7 158.7h1.2M212.7 153.7h1.2M212.7 156.2h1.2M212.7 146.1h1.2M212.7 148.6h1.2M212.7 151.2h1.2"/>
<path d="M208.9 161.3h1.2M208.9 163.8h1.2M212.7 161.3h1.2M212.7 163.8h1.2"/>
</g>
<path d="M18.4 15.3h260.3v179h-260.3z" fill="none" stroke="#c90d0c" stroke-width=".32"/>
<g fill="none" stroke="#0dab76" stroke-width=".21">
<path d="M183.5 31.8v2.5M196.2 31.8h2.5M196.2 29.3v7.6h2.5M226.6 36.9h7.7M226.6 39.4h7.7M229.2 29.3v2.5h-2.6M244.4 26.7v2.6M244.4 39.4v5.1h-17.8M38.7 59.7v2.6M61.6 47v2.6M61.6 59.7v2.6h10.1M69.2 47v10.2h2.5"/>
<path d="M97.1 57.2h7.6M97.1 59.7h7.6M122.5 59.7v2.6M183.5 42v2.5M196.2 44.5h2.5M244.4 54.7v2.5M38.7 69.9v2.5M71.7 75h-2.5v2.5M71.7 67.4h-2.5v2.5h2.5M97.1 75h25.4M97.1 62.3h2.6v15.2M122.5 72.4v5.1"/>
<path d="M175.9 69.9v5.1h7.6M183.5 77.5h-7.6v5.1M193.6 69.9v5.1h7.6M201.2 77.5h-7.6v10.2M211.4 69.9v5.1h7.6M219 77.5h-7.6v10.2M229.2 69.9v5.1h7.6M236.8 77.5h-7.6v10.2M257.1 72.4v5.1h10.2M259.7 75h7.6M99.7 87.7v2.5M122.5 87.7v2.5"/>
<path d="M153 87.7h5.1M168.2 87.7h2.6M175.9 92.7v7.7M193.6 97.8v2.6M193.6 85.1h7.6M211.4 97.8v2.6M211.4 85.1h7.6M229.2 97.8v2.6M229.2 85.1h7.6M254.6 95.3v2.5h12.7M259.7 95.3h7.6M259.7 92.7h7.6"/>
<path d="M267.3 80h-10.2v2.6M193.6 118.1v2.6M201.2 118.1v7.7h-2.5v2.5M208.9 118.1v2.6M244.4 118.1v2.6M252 118.1v7.7h-2.5v2.5M259.7 118.1v2.6M267.3 100.4h-12.7v2.5M33.6 138.5v5M51.4 138.5h35.6M59 138.5v5M81.9 133.4h5.1"/>
<path d="M122.5 133.4h10.2M122.5 138.5h10.2M183.5 133.4h12.7M193.6 130.8v2.6M206.3 133.4h11.4M208.9 130.8v2.6M234.3 133.4h12.7M244.4 130.8v2.6M257.1 133.4h11.4M259.7 130.8v2.6M33.6 151.2v5M51.4 143.5h2.6v12.7"/>
<path d="M51.4 141h35.6M59 151.2v5M69.2 141v2.5M69.2 151.2v5M81.9 143.5h5.1M81.9 148.6h5.1M81.9 146.1h5.1M122.5 143.5h10.2M122.5 148.6h10.2M122.5 146.1h10.2M122.5 141h10.2M153 156.2v7.6"/>
<path d="M160.6 156.2v20.3h-12.7M198.7 158.7h5.1M198.7 148.6h5.1M198.7 146.1h5.1M198.7 151.2h5.1M198.7 153.7h5.1M198.7 156.2h5.1M219 158.7h5.1M219 148.6h5.1M219 146.1h5.1M219 151.2h5.1M219 153.7h5.1"/>
<path d="M219 156.2h5.1M262.2 148.6v15.2M262.2 158.7h2.5M51.4 176.5h-7.6v2.6M59 176.5h5.1M74.3 176.5h7.6M79.3 161.3v15.2M79.3 168.9h2.6M89.5 176.5h7.6M92 168.9h2.6M94.6 161.3v15.2M104.7 176.5h5.1"/>
<path d="M107.3 161.3v15.2M120 176.5h5.1M122.5 161.3v15.2M122.5 168.9h2.6M132.7 176.5h7.6M135.2 168.9h2.6M137.8 161.3v15.2M153 174v2.5M198.7 161.3h5.1M219 161.3h5.1"/>
</g>
<g fill="#0dab76" stroke="#0dab76" stroke-width=".21">
<circle cx="262.2" cy="158.7" r=".51"/>
<circle cx="208.9" cy="133.4" r=".51"/>
<circle cx="259.7" cy="133.4" r=".51"/>
<circle cx="196.2" cy="31.8" r=".51"/>
<circle cx="193.6" cy="133.4" r=".51"/>
<circle cx="244.4" cy="133.4" r=".51"/>
<circle cx="193.6" cy="85.1" r=".51"/>
<circle cx="229.2" cy="85.1" r=".51"/>
<circle cx="211.4" cy="85.1" r=".51"/>
<circle cx="122.5" cy="75" r=".51"/>
<circle cx="244.4" cy="44.5" r=".51"/>
<circle cx="69.2" cy="141" r=".51"/>
<circle cx="59" cy="138.5" r=".51"/>
<circle cx="79.3" cy="168.9" r=".51"/>
<circle cx="79.3" cy="176.5" r=".51"/>
<circle cx="94.6" cy="168.9" r=".51"/>
<circle cx="94.6" cy="176.5" r=".51"/>
<circle cx="107.3" cy="176.5" r=".51"/>
<circle cx="122.5" cy="176.5" r=".51"/>
<circle cx="122.5" cy="168.9" r=".51"/>
<circle cx="137.8" cy="176.5" r=".51"/>
<circle cx="137.8" cy="168.9" r=".51"/>
<circle cx="153" cy="176.5" r=".51"/>
</g>
<g font-size="3.7" fill="#c90d0c">
<text x="42.2" y="18.5">1</text>
<text x="84.4" y="18.5">2</text>
<text x="126.5" y="18.5">3</text>
<text x="168.6" y="18.5">4</text>
<text x="210.7" y="18.5">5</text>
<text x="252.8" y="18.5">6</text>
<text x="19.1" y="41.8">A</text>
<text x="275.6" y="41.8">A</text>
<text x="19.1" y="84.7">B</text>
<text x="275.6" y="84.7">B</text>
<text x="19" y="127.5">C</text>
<text x="275.5" y="127.5">C</text>
<text x="19" y="170.4">D</text>
<text x="275.5" y="170.4">D</text>
<text x="42.2" y="193.7">1</text>
<text x="84.4" y="193.7">2</text>
<text x="126.5" y="193.7">3</text>
<text x="168.6" y="193.7">4</text>
<text x="210.7" y="193.7">5</text>
<text x="252.8" y="193.7">6</text>
</g>
<g font-size="3.6" fill="#c90d0c">
<text x="169" y="23.4">BME280 - Humidty, Pressure, Temperature</text>
<text x="52.2" y="36.1">CCS811 - Air Quality (CO2, TVOC)</text>
<text x="166.4" y="64">External connectors</text>
<text x="49.6" y="114.8">BD9251FV - Motion detector (PIR)</text>
<text x="182.2" y="174">NOTES:</text>
<text x="235.5" y="174">DomoMod</text>
<text x="235.5" y="179.1">By J.G.Aguado</text>
<text x="235.3" y="189.4">Sheet: 1/1</text>
</g>
<text font-size="3.2" fill="#c90d0c" x="235.5" y="184.2">not saved!</text>
<g font-size="2.5" fill="#808080">
<text x="241.8" y="23.9">3.3V</text>
<text x="180.9" y="29">3.3V</text>
<text x="193.6" y="26.5">3.3V</text>
<text x="201.2" y="29">U3</text>
<text x="226.6" y="26.5">3.3V</text>
<text x="229.2" y="36.9">SDA</text>
<text x="229.2" y="39.4">SCL</text>
<text x="59" y="44.2">3.3V</text>
<text x="66.6" y="44.2">3.3V</text>
<text x="180.9" y="49.6">GND</text>
<text x="193.6" y="49.6">GND</text>
<text x="201.2" y="49.1">BME280</text>
<text x="36.1" y="56.9">3.3V</text>
<text x="99.7" y="57.2">SDA</text>
<text x="99.7" y="59.7">SCL</text>
<text x="119.9" y="56.9">3.3V</text>
<text x="187" y="55.9">BME280 is configured to I2C mode</text>
<text x="241.9" y="62.3">GND</text>
<text x="174.8" y="66.3">VCC</text>
<text x="179.7" y="71.8">JP1</text>
<text x="192.6" y="66.3">VCC</text>
<text x="197.4" y="71.8">JP2</text>
<text x="210.4" y="66.3">VCC</text>
<text x="215.2" y="71.8">JP3</text>
<text x="229.2" y="69.9">D7</text>
<text x="233" y="71.8">JP4</text>
<text x="256.1" y="68.9">VCC</text>
<text x="263.5" y="71.8">JP5</text>
<text x="35.9" y="77">GND</text>
<text x="259.7" y="75">D5</text>
<text x="66.4" y="82.1">GND</text>
<text x="163.1" y="82.6">MMBT2222</text>
<text x="163.1" y="80">T1</text>
<text x="176.1" y="82.6">A</text>
<text x="153" y="87.7">D6</text>
<text x="198.7" y="85.1">A1</text>
<text x="216.5" y="85.1">A4</text>
<text x="234.3" y="85.1">A3</text>
<text x="254.6" y="87.7">GND</text>
<text x="263.5" y="89.6">JP6</text>
<text x="96.9" y="94.8">GND</text>
<text x="119.7" y="94.8">GND</text>
<text x="253.6" y="91.7">VCC</text>
<text x="259.7" y="95.3">D2</text>
<text x="259.7" y="92.7">D3</text>
<text x="173.3" y="105.4">GND</text>
<text x="191.1" y="105.4">GND</text>
<text x="208.9" y="105.4">GND</text>
<text x="226.6" y="105.4">GND</text>
<text x="252" y="108">GND</text>
<text x="192.6" y="114.6">3.3V</text>
<text x="200.2" y="114.6">3.3V</text>
<text x="207.8" y="114.6">VCC</text>
<text x="243.4" y="114.6">3.3V</text>
<text x="251" y="114.6">3.3V</text>
<text x="258.6" y="114.6">VCC</text>
<text x="32.6" y="134.9">VCC</text>
<text x="46" y="136.9">U4</text>
<text x="81.9" y="133.4">GND</text>
<text x="125.1" y="133.4">VCC</text>
<text x="183.5" y="133.4">SDA</text>
<text x="212.7" y="133.4">D2</text>
<text x="234.3" y="133.4">SCL</text>
<text x="263.5" y="133.4">D3</text>
<text x="81.9" y="143.5">A1N</text>
<text x="125.1" y="138.4">D8</text>
<text x="125.1" y="143.5">REF</text>
<text x="125.1" y="141">COMP</text>
<text x="207.6" y="142.8">SV2</text>
<text x="261.6" y="143.3" transform="rotate(-90 261.6 143.3)">H1</text>
<text x="45.5" y="146.8">PIR</text>
<text x="81.9" y="146.1">A1O</text>
<text x="81.9" y="148.6">A2P</text>
<text x="125.1" y="146.1">A2</text>
<text x="125.1" y="148.6">A2N</text>
<text x="198.7" y="146.1">VCC</text>
<text x="198.7" y="148.6">3.3V</text>
<text x="219" y="148.6">GND</text>
<text x="219" y="146.1">GND</text>
<text x="198.7" y="151.1">D5</text>
<text x="198.7" y="153.7">D6</text>
<text x="219" y="151.1">A1</text>
<text x="219" y="153.7">A2</text>
<text x="31.1" y="161.3">GND</text>
<text x="51.4" y="161.3">GNDGND</text>
<text x="66.6" y="161.3">GND</text>
<text x="79.3" y="161.3">A1N</text>
<text x="94.6" y="161.3">A1O</text>
<text x="107.3" y="161.3">A2P</text>
<text x="122.5" y="161.3">A2N</text>
<text x="137.8" y="161.3">A2O</text>
<text x="150.5" y="156.2">REF</text>
<text x="158.1" y="156.2">COMP</text>
<text x="198.7" y="161.3">D3</text>
<text x="198.7" y="158.8">D8</text>
<text x="198.7" y="156.2">D7</text>
<text x="219" y="161.3">D2</text>
<text x="219" y="156.2">A3</text>
<text x="219" y="158.8">A4</text>
<text x="270.1" y="158.2">H2</text>
<text x="259.7" y="168.9">GND</text>
<text x="41.2" y="184.2">GND</text>
</g>
<g font-size="2.5" fill="#c90d0c">
<text x="198.7" y="87.7">LDR</text>
<text x="216.5" y="87.7">NTC</text>
<text x="234.3" y="87.7">MOISTURE</text>
<text x="191.1" y="161.3">SCL</text>
<text x="226.6" y="161.3">SDA</text>
</g>
<g font-size="2.1" fill="#808080">
<text x="199.7" y="31.4">8</text>
<text x="203.6" y="32.6">VDD</text>
<text x="218.8" y="32.6">CS</text>
<text x="224.5" y="31.4">2</text>
<text x="199.7" y="36.5">6</text>
<text x="203.6" y="37.6">VDDIO</text>
<text x="212.6" y="40.2">SCK/SCL</text>
<text x="213.2" y="37.6">SDI/SDA</text>
<text x="224.5" y="36.5">3</text>
<text x="224.5" y="39.1">4</text>
<text x="197.7" y="44.1">1*2</text>
<text x="203.6" y="45.3">GND</text>
<text x="212" y="45.3">SDO/ADR</text>
<text x="224.5" y="44.1">5</text>
<text x="72.7" y="56.8">6</text>
<text x="76.6" y="57.9">VDD</text>
<text x="87.9" y="57.9">SDA</text>
<text x="94.9" y="59.4">10</text>
<text x="94.9" y="56.8">9</text>
<text x="72.7" y="61.9">2</text>
<text x="76.6" y="63">RESET</text>
<text x="85.9" y="63">WAKE</text>
<text x="88.1" y="60.5">SCL</text>
<text x="88.8" y="65.6">INT</text>
<text x="94.9" y="64.4">3</text>
<text x="94.9" y="61.9">7</text>
<text x="72.7" y="69.5">4</text>
<text x="72.7" y="67">5</text>
<text x="76.6" y="70.6">PWM</text>
<text x="76.6" y="68.1">SENSE</text>
<text x="87.9" y="70.6">AUX</text>
<text x="94.9" y="69.5">8</text>
<text x="71.1" y="74.6">EP</text>
<text x="76.6" y="75.7">GND</text>
<text x="86.2" y="75.7">ADDR</text>
<text x="94.9" y="74.6">1</text>
<text x="182.5" y="74.6">1</text>
<text x="182.5" y="77.1">2</text>
<text x="200.3" y="74.6">1</text>
<text x="200.3" y="77.1">2</text>
<text x="218" y="74.6">1</text>
<text x="218" y="77.1">2</text>
<text x="235.8" y="74.6">1</text>
<text x="235.8" y="77.1">2</text>
<text x="266.3" y="74.6">1</text>
<text x="266.3" y="77.1">2</text>
<text x="266.3" y="79.7">3</text>
<text x="266.3" y="92.4">1</text>
<text x="266.3" y="94.9">2</text>
<text x="266.3" y="97.5">3</text>
<text x="266.3" y="100">4</text>
<text x="198.3" y="130.5" transform="rotate(-90 198.3 130.5)">1</text>
<text x="249.1" y="130.5" transform="rotate(-90 249.1 130.5)">1</text>
<text x="94.4" y="134.1">GND</text>
<text x="94.4" y="136.7">NC</text>
<text x="108.1" y="136.7">T_OUT</text>
<text x="110.6" y="134.1">VDD</text>
<text x="197.2" y="133">2</text>
<text x="204.1" y="133">3</text>
<text x="248" y="133">2</text>
<text x="254.9" y="133">3</text>
<text x="49.2" y="138.1">D</text>
<text x="49.2" y="140.6">S</text>
<text x="49.2" y="143.2">G</text>
<text x="94.4" y="139.2">DRAIN</text>
<text x="94.4" y="141.7">A1P_IN</text>
<text x="105.4" y="141.7">COMP_IN</text>
<text x="107.8" y="139.2">D_OUT</text>
<text x="94.4" y="144.3">A1N_IN</text>
<text x="94.4" y="146.8">A1_OUT</text>
<text x="94.4" y="149.4">A2P_DI</text>
<text x="105.1" y="144.3">REF_OUT</text>
<text x="106.8" y="146.8">A2_OUT</text>
<text x="107.6" y="149.4">A2N_IN</text>
<text x="204.2" y="148.2">14</text>
<text x="204.2" y="145.7">16</text>
<text x="216.3" y="148.2">13</text>
<text x="216.3" y="145.7">15</text>
<text x="204.2" y="153.3">10</text>
<text x="204.2" y="150.8">12</text>
<text x="205.3" y="155.9">8</text>
<text x="216.3" y="155.9">7</text>
<text x="216.3" y="153.3">9</text>
<text x="216.3" y="150.8">11</text>
<text x="205.3" y="160.9">4</text>
<text x="205.3" y="158.4">6</text>
<text x="216.3" y="160.9">3</text>
<text x="216.3" y="158.4">5</text>
<text x="205.3" y="163.5">2</text>
<text x="216.3" y="163.5">1</text>
</g>
<g font-size="1.8" fill="#808080">
<text x="74.3" y="47.7">VDD Range: 1.8-3.3V</text>
<text x="248" y="47.3">ADR2 sets the I2C address</text>
<text x="74.3" y="49.6">Max Current: 14mA (estimate)</text>
<text x="248" y="49.2">of the BME280.</text>
<text x="248" y="51.1">Open (Default) - 0x77</text>
<text x="248" y="53">Closed - 0x76</text>
<text x="125.1" y="80.4">ADR1 sets the I2C</text>
<text x="125.1" y="82.3">address of the CCS811.</text>
<text x="125.1" y="84.2">Open (Default) - 0x5B</text>
<text x="125.1" y="86.1">Closed - 0x5A</text>
<text x="201.2" y="142.4" transform="rotate(-90 201.2 142.4)">BSS138</text>
<text x="203.1" y="138.3" transform="rotate(-90 203.1 138.3)">Q2</text>
<text x="252" y="142.4" transform="rotate(-90 252 142.4)">BSS138</text>
<text x="253.9" y="138.3" transform="rotate(-90 253.9 138.3)">Q1</text>
<text x="92" y="153.7">U1</text>
<text x="109.8" y="153.7">BD9251FV</text>
</g>
</svg>
